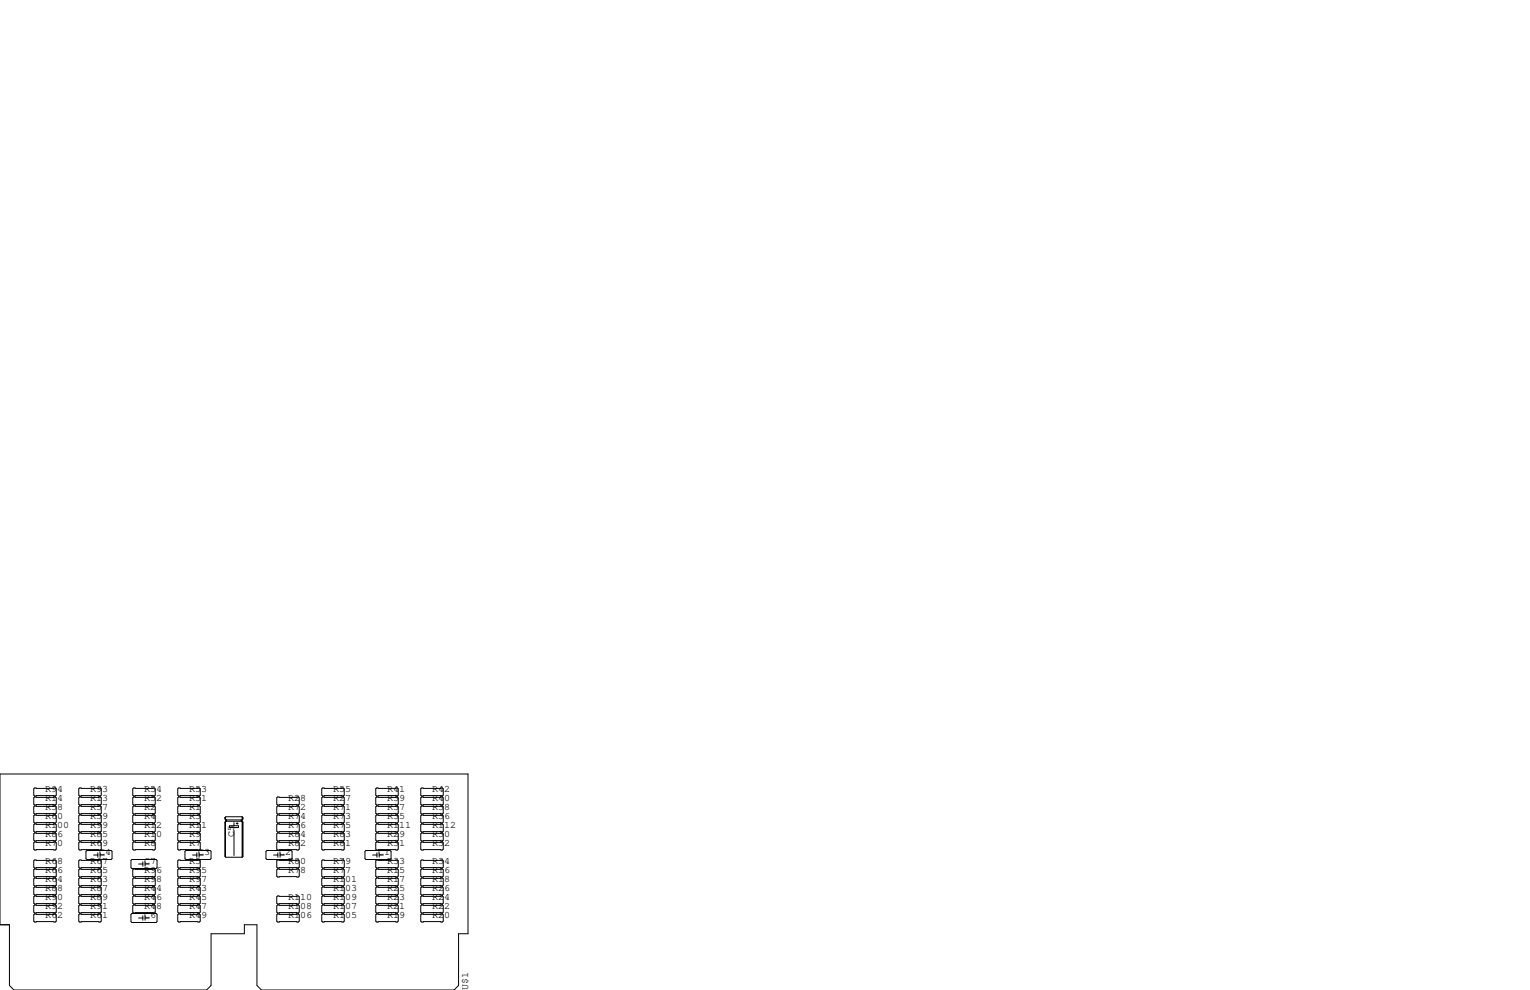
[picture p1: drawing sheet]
<svg xmlns="http://www.w3.org/2000/svg" width="432mm" height="279mm" viewBox="0 0 432 279" stroke-linecap="round" stroke-linejoin="round" font-family="sans-serif">
<g fill="none" stroke="#000" stroke-width=".28">
<path d="M0 218.4h132.1v45.1h-2.7v14.6l-1.3 1.3h-54.3l-1.3-1.3v-17.1h-3.5v2.5h-9.4v14.6l-1.3 1.3h-54.4l-1.2-1.3v-17.1h-2.7zM9.8 227.5h5.8l.3 .2v1.8l-.3 .2h-5.8l-.3-.2v-1.8zM9.8 230h5.8l.3 .3v1.7l-.3 .3h-5.8l-.3-.3v-1.7zM9.8 237.6h5.8l.3 .3v1.7l-.3 .3h-5.8l-.3-.3v-1.7zM9.8 235.1h5.8l.3 .2v1.8l-.3 .3h-5.8l-.3-.3v-1.8zM9.8 232.5h5.8l.3 .3v1.8l-.3 .2h-5.8l-.3-.2v-1.8zM9.8 224.9h5.8l.3 .3v1.7l-.3 .3h-5.8l-.3-.3v-1.7zM9.8 222.4h5.8l.3 .2v1.8l-.3 .3h-5.8l-.3-.3v-1.8zM22.5 227.5h5.8l.3 .2v1.8l-.3 .2h-5.8l-.3-.2v-1.8zM22.5 230h5.8l.3 .3v1.7l-.3 .3h-5.8l-.3-.3v-1.7zM22.5 237.6h5.8l.3 .3v1.7l-.3 .3h-5.8l-.3-.3v-1.7zM22.5 222.4h5.8l.3 .2v1.8l-.3 .3h-5.8l-.3-.3v-1.8z"/>
<path d="M22.5 235.1h5.8l.3 .2v1.8l-.3 .3h-5.8l-.3-.3v-1.8zM22.5 232.5h5.8l.3 .3v1.8l-.3 .2h-5.8l-.3-.2v-1.8zM22.5 224.9h5.8l.3 .3v1.7l-.3 .3h-5.8l-.3-.3v-1.7zM37.7 227.5h5.9l.2 .2v1.8l-.2 .2h-5.9l-.2-.2v-1.8zM37.7 222.4h5.9l.2 .2v1.8l-.2 .3h-5.9l-.2-.3v-1.8zM37.7 224.9h5.9l.2 .3v1.7l-.2 .3h-5.9l-.2-.3v-1.7zM37.7 230h5.9l.2 .3v1.7l-.2 .3h-5.9l-.2-.3v-1.7zM37.7 232.5h5.9l.2 .3v1.8l-.2 .2h-5.9l-.2-.2v-1.8zM37.7 235.1h5.9l.2 .2v1.8l-.2 .3h-5.9l-.2-.3v-1.8zM37.7 237.6h5.9l.2 .3v1.7l-.2 .3h-5.9l-.2-.3v-1.7zM50.4 227.5h5.9l.2 .2v1.8l-.2 .2h-5.9l-.2-.2v-1.8zM50.4 222.4h5.9l.2 .2v1.8l-.2 .3h-5.9l-.2-.3v-1.8z"/>
<path d="M50.4 224.9h5.9l.2 .3v1.7l-.2 .3h-5.9l-.2-.3v-1.7zM50.4 230h5.9l.2 .3v1.7l-.2 .3h-5.9l-.2-.3v-1.7zM50.4 232.5h5.9l.2 .3v1.8l-.2 .2h-5.9l-.2-.2v-1.8zM50.4 235.1h5.9l.2 .2v1.8l-.2 .3h-5.9l-.2-.3v-1.8zM50.4 237.6h5.9l.2 .3v1.7l-.2 .3h-5.9l-.2-.3v-1.7zM63.5 230.8v.3l.3 .3M63.5 232v9.7l.3 .2h4.5M63.5 230.8l.1 .3M63.5 232l.1 9.7M63.6 230.6v.7M63.6 231.9v9.9M63.8 231.8h4.5l.3 .2v9.7l-.3 .2"/>
<path d="M63.8 231.4v.4M63.8 231.8l-.3 .2M63.9 231.4v.4M64.8 233h2.5v.6h-2.5zM66 232.2v.8M66 234.3v7.1M66.7 232.4h.5M66.9 232.2v.5M68.1 231.4v.4M68.2 231.5v.1M68.3 230.5h-4.5l-.3 .3M68.3 230.5l.3 .3v.3l-.3 .3h-4.5"/>
<path d="M68.3 230.5v11.4M68.5 230.8v.3M68.5 232v9.7M78.4 227.5h5.8l.3 .2v1.8l-.3 .2h-5.8l-.3-.2v-1.8zM78.4 230h5.8l.3 .3v1.7l-.3 .3h-5.8l-.3-.3v-1.7zM78.4 237.6h5.8l.3 .3v1.7l-.3 .3h-5.8l-.3-.3v-1.7zM78.4 235.1h5.8l.3 .2v1.8l-.3 .3h-5.8l-.3-.3v-1.8zM78.4 232.5h5.8l.3 .3v1.8l-.3 .2h-5.8l-.3-.2v-1.8zM78.4 224.9h5.8l.3 .3v1.7l-.3 .3h-5.8l-.3-.3v-1.7zM91.1 227.5h5.8l.3 .2v1.8l-.3 .2h-5.8l-.3-.2v-1.8zM91.1 230h5.8l.3 .3v1.7l-.3 .3h-5.8l-.3-.3v-1.7zM91.1 237.6h5.8l.3 .3v1.7l-.3 .3h-5.8l-.3-.3v-1.7z"/>
<path d="M91.1 235.1h5.8l.3 .2v1.8l-.3 .3h-5.8l-.3-.3v-1.8zM91.1 232.5h5.8l.3 .3v1.8l-.3 .2h-5.8l-.3-.2v-1.8zM91.1 224.9h5.8l.3 .3v1.7l-.3 .3h-5.8l-.3-.3v-1.7zM91.1 222.4h5.8l.3 .2v1.8l-.3 .3h-5.8l-.3-.3v-1.8zM106.3 227.5h5.8l.3 .2v1.8l-.3 .2h-5.8l-.3-.2v-1.8zM106.3 230h5.8l.3 .3v1.7l-.3 .3h-5.8l-.3-.3v-1.7zM106.3 237.6h5.8l.3 .3v1.7l-.3 .3h-5.8l-.3-.3v-1.7zM106.3 235.1h5.8l.3 .2v1.8l-.3 .3h-5.8l-.3-.3v-1.8zM106.3 232.5h5.8l.3 .3v1.8l-.3 .2h-5.8l-.3-.2v-1.8zM106.3 224.9h5.8l.3 .3v1.7l-.3 .3h-5.8l-.3-.3v-1.7zM106.3 222.4h5.8l.3 .2v1.8l-.3 .3h-5.8l-.3-.3v-1.8zM119 227.5h5.8l.3 .2v1.8l-.3 .2h-5.8l-.3-.2v-1.8z"/>
<path d="M119 230h5.8l.3 .3v1.7l-.3 .3h-5.8l-.3-.3v-1.7zM119 237.6h5.8l.3 .3v1.7l-.3 .3h-5.8l-.3-.3v-1.7zM119 235.1h5.8l.3 .2v1.8l-.3 .3h-5.8l-.3-.3v-1.8zM119 232.5h5.8l.3 .3v1.8l-.3 .2h-5.8l-.3-.2v-1.8zM119 224.9h5.8l.3 .3v1.7l-.3 .3h-5.8l-.3-.3v-1.7zM119 222.4h5.8l.3 .2v1.8l-.3 .3h-5.8l-.3-.3v-1.8zM9.8 255.4h5.8l.3 .3v1.7l-.3 .3h-5.8l-.3-.3v-1.7zM9.8 257.9h5.8l.3 .3v1.8l-.3 .2h-5.8l-.3-.2v-1.8zM9.8 242.7h5.8l.3 .3v1.7l-.3 .3h-5.8l-.3-.3v-1.7zM9.8 245.2h5.8l.3 .3v1.8l-.3 .2h-5.8l-.3-.2v-1.8zM9.8 247.8h5.8l.3 .2v1.8l-.3 .3h-5.8l-.3-.3v-1.8zM9.8 250.3h5.8l.3 .3v1.7l-.3 .3h-5.8l-.3-.3v-1.7z"/>
<path d="M9.8 252.9h5.8l.3 .2v1.8l-.3 .2h-5.8l-.3-.2v-1.8zM22.5 255.4h5.8l.3 .3v1.7l-.3 .3h-5.8l-.3-.3v-1.7zM22.5 242.7h5.8l.3 .3v1.7l-.3 .3h-5.8l-.3-.3v-1.7zM22.5 257.9h5.8l.3 .3v1.8l-.3 .2h-5.8l-.3-.2v-1.8zM22.5 245.2h5.8l.3 .3v1.8l-.3 .2h-5.8l-.3-.2v-1.8zM22.5 252.9h5.8l.3 .2v1.8l-.3 .2h-5.8l-.3-.2v-1.8zM22.5 250.3h5.8l.3 .3v1.7l-.3 .3h-5.8l-.3-.3v-1.7zM22.5 247.8h5.8l.3 .2v1.8l-.3 .3h-5.8l-.3-.3v-1.8zM24.5 240h6.9l.2 .3v2l-.2 .3h-6.9l-.2-.3v-2zM26.4 241.3h1.2M27.6 240.7v1.2M28.2 241.3h1.3"/>
<path d="M28.2 240.7v1.2M37 242.8l.2-.2h6.9l.2 .2v2.1l-.2 .2h-6.9l-.2-.2zM37 258.1l.2-.3h6.9l.2 .3v2l-.2 .2h-6.9l-.2-.2zM37.5 245.5l.2-.3h5.9l.2 .3v1.8l-.2 .2h-5.9l-.2-.2zM37.5 248l.2-.2h5.9l.2 .2v1.8l-.2 .3h-5.9l-.2-.3zM37.5 250.6l.2-.3h5.9l.2 .3v1.7l-.2 .3h-5.9l-.2-.3zM37.5 253.1l.2-.2h5.9l.2 .2v1.8l-.2 .2h-5.9l-.2-.2zM37.5 255.7l.2-.3h5.9l.2 .3v1.7l-.2 .3h-5.9l-.2-.3zM39.1 259.1h1.2M39.1 243.8h1.2M40.3 243.2v1.3M40.3 258.4v1.3"/>
<path d="M40.9 243.2v1.3M40.9 258.4v1.3M40.9 259.1h1.3M40.9 243.8h1.3M50.2 245.5l.2-.3h5.9l.2 .3v1.8l-.2 .2h-5.9l-.2-.2zM50.2 248l.2-.2h5.9l.2 .2v1.8l-.2 .3h-5.9l-.2-.3zM50.2 250.6l.2-.3h5.9l.2 .3v1.7l-.2 .3h-5.9l-.2-.3zM50.2 253.1l.2-.2h5.9l.2 .2v1.8l-.2 .2h-5.9l-.2-.2zM50.2 255.7l.2-.3h5.9l.2 .3v1.7l-.2 .3h-5.9l-.2-.3zM50.2 258.2l.2-.3h5.9l.2 .3v1.8l-.2 .2h-5.9l-.2-.2zM50.4 242.7h5.9l.2 .3v1.7l-.2 .3h-5.9l-.2-.3v-1.7zM52.2 240.3l.3-.3h6.8l.3 .3v2l-.3 .3h-6.8l-.3-.3z"/>
<path d="M54.4 241.3h1.1M55.5 240.7v1.2M56.2 241.3h1.2M56.2 240.7v1.2M75.1 240.3l.2-.3h6.9l.2 .3v2l-.2 .3h-6.9l-.2-.3zM77.2 241.3h1.2M78.1 258.2l.3-.3h5.8l.3 .3v1.8l-.3 .2h-5.8l-.3-.2zM78.1 255.7l.3-.3h5.8l.3 .3v1.7l-.3 .3h-5.8l-.3-.3zM78.1 245.5l.3-.3h5.8l.3 .3v1.8l-.3 .2h-5.8l-.3-.2zM78.1 253.1l.3-.2h5.8l.3 .2v1.8l-.3 .2h-5.8l-.3-.2zM78.4 242.7h5.8l.3 .3v1.7l-.3 .3h-5.8l-.3-.3v-1.7zM78.4 240.7v1.2"/>
<path d="M79 241.3h1.3M79 240.7v1.2M90.8 245.5l.3-.3h5.8l.3 .3v1.8l-.3 .2h-5.8l-.3-.2zM90.8 248l.3-.2h5.8l.3 .2v1.8l-.3 .3h-5.8l-.3-.3zM90.8 258.2l.3-.3h5.8l.3 .3v1.8l-.3 .2h-5.8l-.3-.2zM90.8 255.7l.3-.3h5.8l.3 .3v1.7l-.3 .3h-5.8l-.3-.3zM90.8 253.1l.3-.2h5.8l.3 .2v1.8l-.3 .2h-5.8l-.3-.2zM90.8 250.6l.3-.3h5.8l.3 .3v1.7l-.3 .3h-5.8l-.3-.3zM91.1 242.7h5.8l.3 .3v1.7l-.3 .3h-5.8l-.3-.3v-1.7zM103.3 240h6.8l.3 .3v2l-.3 .3h-6.8l-.3-.3v-2zM105.2 241.3h1.2M106 245.5l.3-.3h5.8l.3 .3v1.8l-.3 .2h-5.8l-.3-.2z"/>
<path d="M106 248l.3-.2h5.8l.3 .2v1.8l-.3 .3h-5.8l-.3-.3zM106 250.6l.3-.3h5.8l.3 .3v1.7l-.3 .3h-5.8l-.3-.3zM106 253.1l.3-.2h5.8l.3 .2v1.8l-.3 .2h-5.8l-.3-.2zM106 255.7l.3-.3h5.8l.3 .3v1.7l-.3 .3h-5.8l-.3-.3zM106 258.2l.3-.3h5.8l.3 .3v1.8l-.3 .2h-5.8l-.3-.2zM106.3 242.7h5.8l.3 .3v1.7l-.3 .3h-5.8l-.3-.3v-1.7zM106.4 240.7v1.2M107 241.3h1.2M107 240.7v1.2M118.7 258.2l.3-.3h5.8l.3 .3v1.8l-.3 .2h-5.8l-.3-.2zM118.7 245.5l.3-.3h5.8l.3 .3v1.8l-.3 .2h-5.8l-.3-.2zM118.7 248l.3-.2h5.8l.3 .2v1.8l-.3 .3h-5.8l-.3-.3z"/>
<path d="M118.7 250.6l.3-.3h5.8l.3 .3v1.7l-.3 .3h-5.8l-.3-.3zM118.7 253.1l.3-.2h5.8l.3 .2v1.8l-.3 .2h-5.8l-.3-.2zM118.7 255.7l.3-.3h5.8l.3 .3v1.7l-.3 .3h-5.8l-.3-.3zM119 242.7h5.8l.3 .3v1.7l-.3 .3h-5.8l-.3-.3v-1.7z"/>
</g>
<g font-size="2.8">
<text x="12.7" y="226.1">R14</text>
<text x="12.7" y="223.5">R94</text>
<text x="25.4" y="226.1">R13</text>
<text x="25.4" y="223.5">R93</text>
<text x="40.6" y="226.1">R52</text>
<text x="40.6" y="223.5">R54</text>
<text x="53.3" y="226.1">R51</text>
<text x="53.3" y="223.5">R53</text>
<text x="81.3" y="226.1">R28</text>
<text x="94" y="226.1">R27</text>
<text x="94" y="223.5">R55</text>
<text x="109.2" y="226.1">R39</text>
<text x="109.2" y="223.5">R41</text>
<text x="121.9" y="226.1">R40</text>
<text x="121.9" y="223.5">R42</text>
<text x="12.7" y="228.6">R58</text>
<text x="12.7" y="231.1">R60</text>
<text x="12.7" y="233.7">R100</text>
<text x="25.4" y="228.6">R57</text>
<text x="25.4" y="231.1">R59</text>
<text x="25.4" y="233.7">R99</text>
<text x="40.6" y="228.6">R2</text>
<text x="40.6" y="231.1">R4</text>
<text x="40.6" y="233.7">R12</text>
<text x="53.3" y="228.6">R1</text>
<text x="53.3" y="231.1">R3</text>
<text x="53.3" y="233.7">R11</text>
<text x="81.3" y="228.6">R72</text>
<text x="81.3" y="231.1">R74</text>
<text x="81.3" y="233.7">R76</text>
<text x="94" y="228.6">R71</text>
<text x="94" y="231.1">R73</text>
<text x="94" y="233.7">R75</text>
<text x="109.2" y="231.1">R35</text>
<text x="109.2" y="228.6">R37</text>
<text x="109.2" y="233.7">R111</text>
<text x="121.9" y="231.1">R36</text>
<text x="121.9" y="228.6">R38</text>
<text x="121.9" y="233.7">R112</text>
<text x="12.7" y="238.8">R70</text>
<text x="12.7" y="236.2">R86</text>
<text x="25.4" y="238.8">R69</text>
<text x="25.4" y="236.2">R85</text>
<text x="40.6" y="238.8">R8</text>
<text x="40.6" y="236.2">R10</text>
<text x="53.3" y="238.8">R7</text>
<text x="53.3" y="236.2">R9</text>
<text x="66" y="236.2" transform="rotate(-90 66 236.2)">C5</text>
<text x="81.3" y="238.8">R82</text>
<text x="81.3" y="236.2">R84</text>
<text x="94" y="238.8">R81</text>
<text x="94" y="236.2">R83</text>
<text x="109.2" y="236.2">R29</text>
<text x="109.2" y="238.8">R31</text>
<text x="121.9" y="236.2">R30</text>
<text x="121.9" y="238.8">R32</text>
<text x="12.7" y="243.8">R68</text>
<text x="25.4" y="243.8">R67</text>
<text x="27.9" y="241.3">C4</text>
<text x="40.6" y="243.8">C7</text>
<text x="53.3" y="243.8">R5</text>
<text x="55.9" y="241.3">C3</text>
<text x="78.7" y="241.3">C2</text>
<text x="81.3" y="243.8">R80</text>
<text x="94" y="243.8">R79</text>
<text x="106.7" y="241.3">C1</text>
<text x="109.2" y="243.8">R33</text>
<text x="121.9" y="243.8">R34</text>
<text x="12.7" y="248.9">R64</text>
<text x="12.7" y="246.4">R66</text>
<text x="12.7" y="251.5">R88</text>
<text x="25.4" y="248.9">R63</text>
<text x="25.4" y="246.4">R65</text>
<text x="25.4" y="251.5">R87</text>
<text x="40.6" y="251.5">R44</text>
<text x="40.6" y="246.4">R96</text>
<text x="40.6" y="248.9">R98</text>
<text x="53.3" y="251.5">R43</text>
<text x="53.3" y="246.4">R95</text>
<text x="53.3" y="248.9">R97</text>
<text x="81.3" y="246.4">R78</text>
<text x="94" y="246.4">R77</text>
<text x="94" y="248.9">R101</text>
<text x="94" y="251.5">R103</text>
<text x="109.2" y="246.4">R15</text>
<text x="109.2" y="248.9">R17</text>
<text x="109.2" y="251.5">R25</text>
<text x="121.9" y="246.4">R16</text>
<text x="121.9" y="248.9">R18</text>
<text x="121.9" y="251.5">R26</text>
<text x="12.7" y="254">R90</text>
<text x="12.7" y="256.5">R92</text>
<text x="25.4" y="254">R89</text>
<text x="25.4" y="256.5">R91</text>
<text x="40.6" y="254">R46</text>
<text x="40.6" y="256.5">R48</text>
<text x="53.3" y="254">R45</text>
<text x="53.3" y="256.5">R47</text>
<text x="81.3" y="256.5">R108</text>
<text x="81.3" y="254">R110</text>
<text x="94" y="256.5">R107</text>
<text x="94" y="254">R109</text>
<text x="109.2" y="256.5">R21</text>
<text x="109.2" y="254">R23</text>
<text x="121.9" y="256.5">R22</text>
<text x="121.9" y="254">R24</text>
<text x="12.7" y="259.1">R62</text>
<text x="25.4" y="259.1">R61</text>
<text x="40.6" y="259.1">C6</text>
<text x="53.3" y="259.1">R49</text>
<text x="81.3" y="259.1">R106</text>
<text x="94" y="259.1">R105</text>
<text x="109.2" y="259.1">R19</text>
<text x="121.9" y="259.1">R20</text>
<text x="132.1" y="279.4" transform="rotate(-90 132.1 279.4)">U$1</text>
</g>
</svg>
